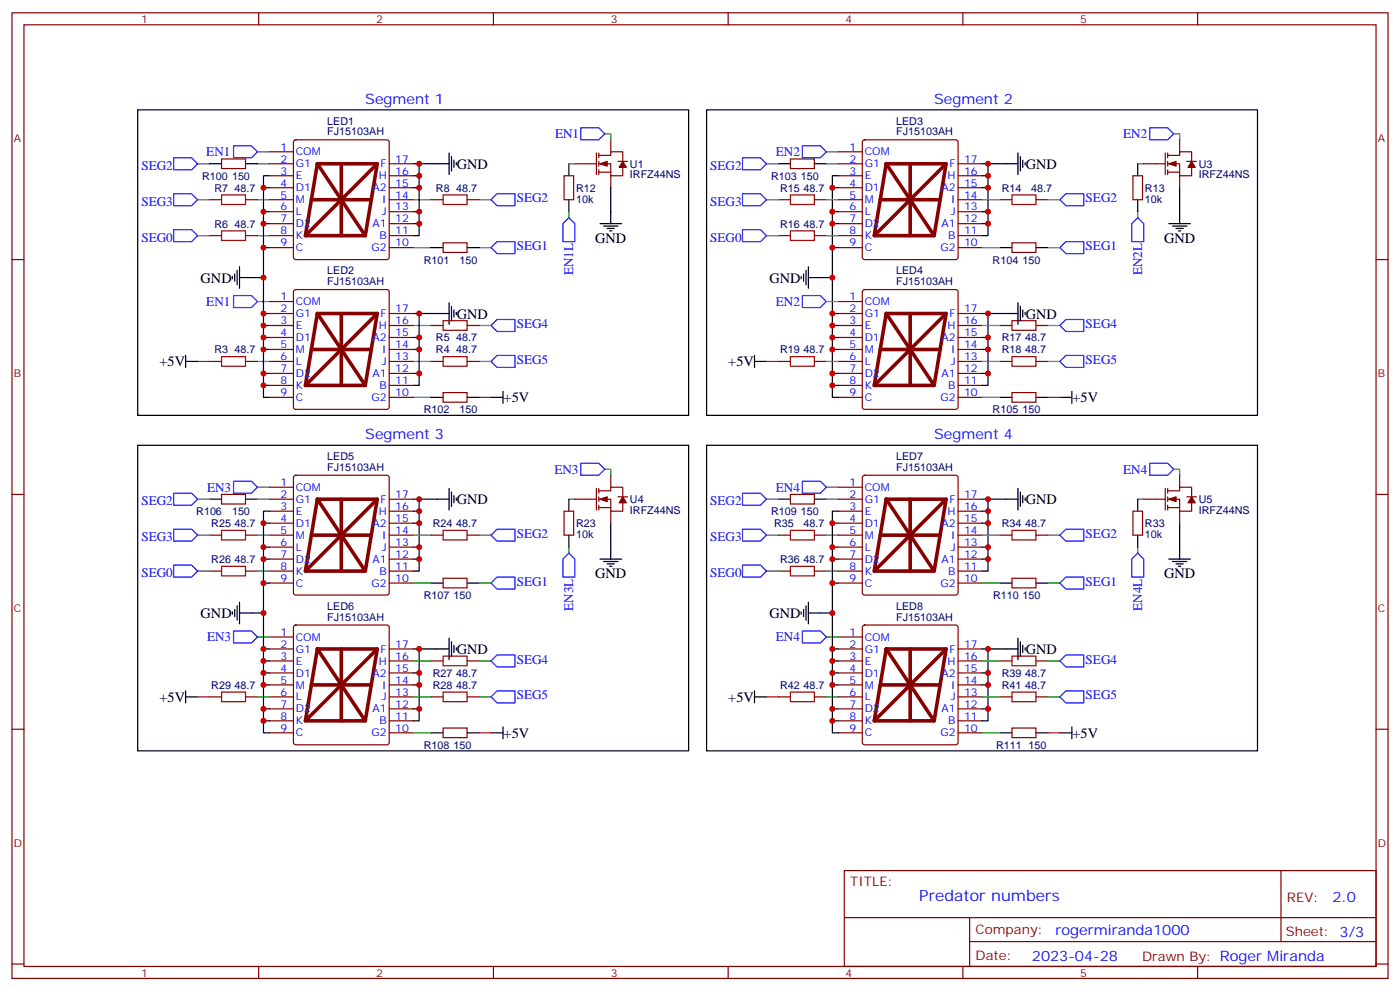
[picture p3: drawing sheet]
<svg xmlns="http://www.w3.org/2000/svg" width="412mm" height="292mm" viewBox="0 0 412 292" stroke-linecap="round" stroke-linejoin="round" font-family="sans-serif">
<g fill="none" stroke="#870000" stroke-width=".35">
<path d="M3.5 3.8h405.4v284.3h-405.4zM7.1 7.3h398.2v277.3h-398.2zM76.2 3.8v3.5M145.3 3.8v3.5M214.5 3.8v3.5M283.6 3.8v3.5M352.8 3.8v3.5M61.7 58.8h3.6M65.3 46.8h7v2.8h-7zM72.3 58.8h3.5M79.4 44.7h7M79.4 48.2h7"/>
<path d="M79.4 51.8h7M79.4 55.3h7M79.4 58.8h7M86.7 41.4l.4-.2h26.8l.5 .2 .3 .5v33.8l-.3 .5-.5 .2h-26.8l-.5-.2-.2-.5v-33.8zM114.7 48.2h7M114.7 51.8h7M114.7 55.3h7M114.7 58.8h7M127 58.8h3.5M137.6 58.8h3.5M166.2 51.8h2.8v7h-2.8zM169.3 48.2h6.4"/>
<path d="M175.7 45v6.4M176.4 48.2h3.5v3.6h3.5v-2.5M176.4 45.8h3.5v-1.1h3.5v2.8M176.4 45v1.5M176.4 47.5v1.4M176.4 50v1.4M176.4 50.7h3.5M179.9 41.2v3.5M179.9 51.8v3.5M182 47.5h2.9M229.3 58.8h3.5M232.8 46.8h7.1v2.8h-7.1z"/>
<path d="M239.9 58.8h3.5M246.9 44.7h7.1M246.9 48.2h7.1M246.9 51.8h7.1M246.9 55.3h7.1M246.9 58.8h7.1M254.2 41.4l.5-.2h26.8l.5 .2 .2 .5v33.8l-.2 .5-.5 .2h-26.8l-.5-.2-.2-.5v-33.8zM282.2 48.2h7.1M282.2 51.8h7.1M282.2 55.3h7.1M282.2 58.8h7.1M294.6 58.8h3.5"/>
<path d="M305.2 58.8h3.5M333.7 51.8h2.8v7h-2.8zM336.9 48.2h6.4M343.3 45v6.4M344 48.2h3.5v3.6h3.5v-2.5M344 45.8h3.5v-1.1h3.5v2.8M344 50.7h3.5M344 45v1.5M344 47.5v1.4M344 50v1.4M347.5 41.2v3.5M347.5 51.8v3.5"/>
<path d="M349.6 47.5h2.8M3.5 76.4h3.6M61.7 69.4h3.6M72.3 69.4h3.5M79.4 62.3h7M79.4 65.9h7M79.4 69.4h7M79.4 72.9h7M114.7 62.3h7M114.7 65.9h7M114.7 69.4h7M114.7 72.9h7"/>
<path d="M130.5 71.5h7.1v2.8h-7.1zM229.3 69.4h3.5M239.9 69.4h3.5M246.9 62.3h7.1M246.9 65.9h7.1M246.9 69.4h7.1M246.9 72.9h7.1M282.2 62.3h7.1M282.2 65.9h7.1M282.2 69.4h7.1M282.2 72.9h7.1M298.1 71.5h7.1v2.8h-7.1z"/>
<path d="M405.3 76.4h3.6M79.4 88.8h7M79.4 92.3h7M79.4 95.8h7M79.4 99.4h7M86.7 85.5l.4-.2h26.8l.5 .2 .3 .5v33.8l-.3 .5-.5 .2h-26.8l-.5-.2-.2-.5v-33.8zM114.7 92.3h7M114.7 95.8h7M114.7 99.4h7M127 95.8h3.5M137.6 95.8h3.5M246.9 88.8h7.1"/>
<path d="M246.9 92.3h7.1M246.9 95.8h7.1M246.9 99.4h7.1M254.2 85.5l.5-.2h26.8l.5 .2 .2 .5v33.8l-.2 .5-.5 .2h-26.8l-.5-.2-.2-.5v-33.8zM282.2 92.3h7.1M282.2 95.8h7.1M282.2 99.4h7.1M294.6 95.8h3.5M305.2 95.8h3.5M61.7 106.4h3.6M72.3 106.4h3.5M79.4 102.9h7"/>
<path d="M79.4 106.4h7M79.4 110h7M79.4 113.5h7M79.4 117h7M114.7 102.9h7M114.7 106.4h7M114.7 110h7M114.7 113.5h7M114.7 117h7M127 106.4h3.5M130.5 115.6h7.1v2.8h-7.1zM137.6 106.4h3.5"/>
<path d="M229.3 106.4h3.5M239.9 106.4h3.5M246.9 102.9h7.1M246.9 106.4h7.1M246.9 110h7.1M246.9 113.5h7.1M246.9 117h7.1M282.2 102.9h7.1M282.2 106.4h7.1M282.2 110h7.1M282.2 113.5h7.1M282.2 117h7.1"/>
<path d="M294.6 106.4h3.5M298.1 115.6h7.1v2.8h-7.1zM305.2 106.4h3.5M179.9 139.9v3.6M347.5 139.9v3.6M3.5 145.6h3.6M61.7 157.6h3.6M65.3 145.6h7v2.8h-7zM72.3 157.6h3.5M79.4 147h7M79.4 157.6h7M79.4 143.5h7"/>
<path d="M79.4 150.5h7M79.4 154.1h7M86.7 140.2l.4-.3h26.8l.5 .3 .3 .5v33.8l-.3 .5-.5 .2h-26.8l-.5-.2-.2-.5v-33.8zM114.7 147h7M114.7 157.6h7M114.7 150.5h7M114.7 154.1h7M127 157.6h3.5M137.6 157.6h3.5M166.2 150.5h2.8v7.1h-2.8zM169.3 147h6.4M175.7 143.8v6.4"/>
<path d="M176.4 147h3.5v3.5h3.5v-2.4M176.4 144.5h3.5v-1h3.5v2.8M176.4 143.8v1.4M176.4 146.3v1.4M176.4 148.8v1.4M176.4 149.5h3.5M179.9 150.5v3.6M182 146.3h2.9M229.3 157.6h3.5M232.8 145.6h7.1v2.8h-7.1zM239.9 157.6h3.5M246.9 147h7.1"/>
<path d="M246.9 157.6h7.1M246.9 143.5h7.1M246.9 150.5h7.1M246.9 154.1h7.1M254.2 140.2l.5-.3h26.8l.5 .3 .2 .5v33.8l-.2 .5-.5 .2h-26.8l-.5-.2-.2-.5v-33.8zM282.2 147h7.1M282.2 157.6h7.1M282.2 150.5h7.1M282.2 154.1h7.1M294.6 157.6h3.5M305.2 157.6h3.5M333.7 150.5h2.8v7.1h-2.8z"/>
<path d="M336.9 147h6.4M343.3 143.8v6.4M344 147h3.5v3.5h3.5v-2.4M344 144.5h3.5v-1h3.5v2.8M344 143.8v1.4M344 146.3v1.4M344 148.8v1.4M344 149.5h3.5M347.5 150.5v3.6M349.6 146.3h2.8M405.3 145.6h3.6M61.7 168.2h3.6"/>
<path d="M72.3 168.2h3.5M79.4 168.2h7M79.4 161.1h7M79.4 164.6h7M79.4 171.7h7M114.7 168.2h7M114.7 161.1h7M114.7 164.6h7M114.7 171.7h7M130.5 170.3h7.1v2.8h-7.1zM229.3 168.2h3.5M239.9 168.2h3.5"/>
<path d="M246.9 168.2h7.1M246.9 161.1h7.1M246.9 164.6h7.1M246.9 171.7h7.1M282.2 168.2h7.1M282.2 161.1h7.1M282.2 164.6h7.1M282.2 171.7h7.1M298.1 170.3h7.1v2.8h-7.1zM79.4 194.6h7M79.4 187.6h7M79.4 191.1h7"/>
<path d="M79.4 198.2h7M86.7 184.3l.4-.3h26.8l.5 .3 .3 .4v33.9l-.3 .5-.5 .2h-26.8l-.5-.2-.2-.5v-33.9zM114.7 194.6h7M114.7 191.1h7M114.7 198.2h7M127 194.6h3.5M137.6 194.6h3.5M246.9 194.6h7.1M246.9 187.6h7.1M246.9 191.1h7.1M246.9 198.2h7.1M254.2 184.3l.5-.3h26.8l.5 .3 .2 .4v33.9l-.2 .5-.5 .2h-26.8l-.5-.2-.2-.5v-33.9z"/>
<path d="M282.2 194.6h7.1M282.2 191.1h7.1M282.2 198.2h7.1M294.6 194.6h3.5M305.2 194.6h3.5M3.5 214.7h3.6M61.7 205.2h3.6M72.3 205.2h3.5M79.4 205.2h7M79.4 201.7h7M79.4 208.7h7M79.4 212.3h7"/>
<path d="M79.4 215.8h7M114.7 205.2h7M114.7 201.7h7M114.7 208.7h7M114.7 212.3h7M114.7 215.8h7M127 205.2h3.5M130.5 214.4h7.1v2.8h-7.1zM137.6 205.2h3.5M229.3 205.2h3.5M239.9 205.2h3.5M246.9 205.2h7.1"/>
<path d="M246.9 201.7h7.1M246.9 208.7h7.1M246.9 212.3h7.1M246.9 215.8h7.1M282.2 205.2h7.1M282.2 201.7h7.1M282.2 208.7h7.1M282.2 212.3h7.1M282.2 215.8h7.1M294.6 205.2h3.5M298.1 214.4h7.1v2.8h-7.1zM305.2 205.2h3.5"/>
<path d="M405.3 214.7h3.6M248.7 256.4h156.6v28.2h-156.6zM377.3 256.4v20.9M248.7 270.2h156.5M285.6 277.3h119.6M285.6 270.2v14.1M3.5 283.9h3.6M76.2 284.6v3.5M145.3 284.6v3.5M214.5 284.6v3.5M283.6 284.6v3.5M352.8 284.6v3.5"/>
<path d="M405.3 283.9h3.6"/>
</g>
<g fill="none" stroke="#008700" stroke-width=".35">
<path d="M178.2 39.4h1.7v1.8M345.7 39.4h1.8v1.8M58.2 58.8h3.5M58.2 48.2h3.5M75.8 44.7h3.6M75.8 58.8h3.6M75.8 48.2h3.6M121.7 58.8h5.3M141.1 58.8h3.5M167.6 48.2h1.7M225.8 58.8h3.5M225.8 48.2h3.5"/>
<path d="M243.4 44.7h3.5M243.4 58.8h3.5M243.4 48.2h3.5M289.3 58.8h5.3M308.7 58.8h3.5M335.1 48.2h1.8M58.2 69.4h3.5M75.8 69.4h3.6M121.7 72.9h5.3M141.1 72.9h3.5M167.6 62.3v1.8M225.8 69.4h3.5"/>
<path d="M243.4 69.4h3.5M289.3 72.9h5.3M308.7 72.9h3.5M335.1 62.3v1.8M75.8 88.8h3.6M121.7 95.8h5.3M141.1 95.8h3.5M243.4 88.8h3.5M289.3 95.8h5.3M308.7 95.8h3.5M75.8 106.4h3.6M121.7 106.4h5.3"/>
<path d="M121.7 117h5.3M141.1 106.4h3.5M243.4 106.4h3.5M289.3 106.4h5.3M289.3 117h5.3M308.7 106.4h3.5M178.2 138.2h1.7v1.7M345.7 138.2h1.8v1.7M58.2 147h3.5M58.2 157.6h3.5M75.8 147h3.6M75.8 157.6h3.6"/>
<path d="M75.8 143.5h3.6M121.7 157.6h5.3M141.1 157.6h3.5M167.6 147h1.7M225.8 147h3.5M225.8 157.6h3.5M243.4 147h3.5M243.4 157.6h3.5M243.4 143.5h3.5M289.3 157.6h5.3M308.7 157.6h3.5M335.1 147h1.8"/>
<path d="M58.2 168.2h3.5M75.8 168.2h3.6M121.7 171.7h5.3M141.1 171.7h3.5M167.6 161.1v1.8M225.8 168.2h3.5M243.4 168.2h3.5M289.3 171.7h5.3M308.7 171.7h3.5M335.1 161.1v1.8M75.8 187.6h3.6M121.7 194.6h5.3"/>
<path d="M141.1 194.6h3.5M243.4 187.6h3.5M289.3 194.6h5.3M308.7 194.6h3.5M75.8 205.2h3.6M121.7 205.2h5.3M121.7 215.8h5.3M141.1 205.2h3.5M243.4 205.2h3.5M289.3 205.2h5.3M289.3 215.8h5.3M308.7 205.2h3.5"/>
</g>
<g fill="none" stroke="#00f" stroke-width=".35">
<path d="M171.1 37.6h5.3l1.8 1.8-1.8 1.8h-5.3zM338.7 37.6h5.3l1.7 1.8-1.7 1.8h-5.3zM51.2 57h5.2l1.8 1.8-1.8 1.8h-5.2zM51.2 46.5h5.2l1.8 1.7-1.8 1.8h-5.2zM68.8 42.9h5.3l1.7 1.8-1.7 1.8h-5.3zM144.6 58.8l1.8-1.8h5.3v3.6h-5.3zM218.7 46.5h5.3l1.8 1.7-1.8 1.8h-5.3zM218.7 57h5.3l1.8 1.8-1.8 1.8h-5.3zM236.4 42.9h5.3l1.7 1.8-1.7 1.8h-5.3zM314 57h5.3v3.6h-5.3l-1.8-1.8zM51.2 67.6h5.2l1.8 1.8-1.8 1.8h-5.2zM144.6 72.9l1.8-1.7h5.3v3.5h-5.3z"/>
<path d="M167.6 64.1l1.7 1.8v5.3h-3.5v-5.3zM218.7 67.6h5.3l1.8 1.8-1.8 1.8h-5.3zM314 71.2h5.3v3.5h-5.3l-1.8-1.8zM333.4 65.9l1.7-1.8 1.8 1.8v5.3h-3.5zM68.8 87h5.3l1.7 1.8-1.7 1.8h-5.3zM144.6 95.8l1.8-1.7h5.3v3.5h-5.3zM236.4 87h5.3l1.7 1.8-1.7 1.8h-5.3zM314 94.1h5.3v3.5h-5.3l-1.8-1.8zM144.6 106.4l1.8-1.7h5.3v3.5h-5.3zM314 104.7h5.3v3.5h-5.3l-1.8-1.8zM171.1 136.4h5.3l1.8 1.8-1.8 1.7h-5.3zM338.7 136.4h5.3l1.7 1.8-1.7 1.7h-5.3z"/>
<path d="M51.2 145.2h5.2l1.8 1.8-1.8 1.8h-5.2zM51.2 155.8h5.2l1.8 1.8-1.8 1.7h-5.2zM68.8 141.7h5.3l1.7 1.8-1.7 1.7h-5.3zM144.6 157.6l1.8-1.8h5.3v3.5h-5.3zM218.7 145.2h5.3l1.8 1.8-1.8 1.8h-5.3zM218.7 155.8h5.3l1.8 1.8-1.8 1.7h-5.3zM236.4 141.7h5.3l1.7 1.8-1.7 1.7h-5.3zM312.2 157.6l1.8-1.8h5.3v3.5h-5.3zM51.2 166.4h5.2l1.8 1.8-1.8 1.7h-5.2zM144.6 171.7l1.8-1.8h5.3v3.6h-5.3zM167.6 162.9l1.7 1.7v5.3h-3.5v-5.3zM218.7 166.4h5.3l1.8 1.8-1.8 1.7h-5.3z"/>
<path d="M312.2 171.7l1.8-1.8h5.3v3.6h-5.3zM335.1 162.9l1.8 1.7v5.3h-3.5v-5.3zM68.8 185.8h5.3l1.7 1.8-1.7 1.7h-5.3zM144.6 194.6l1.8-1.7h5.3v3.5h-5.3zM236.4 185.8h5.3l1.7 1.8-1.7 1.7h-5.3zM312.2 194.6l1.8-1.7h5.3v3.5h-5.3zM144.6 205.2l1.8-1.8h5.3v3.6h-5.3zM312.2 205.2l1.8-1.8h5.3v3.6h-5.3z"/>
</g>
<g fill="none" stroke="#000" stroke-width=".35">
<path d="M40.6 32.3h162.2v90h-162.2zM208.1 32.3h162.3v90h-162.3zM61.7 48.2h3.6M72.3 48.2h3.5M77.6 55.3v17.6h1.8M79.4 51.8h-1.8v3.5h1.8M121.7 51.8h1.8M121.7 48.2h10.6M123.5 55.3v10.6h-1.8M123.5 48.2v7.1h-1.8M132.3 45v6.4M133 46.1v4.2"/>
<path d="M133.7 47.2v2.1M134.4 47.9v.7M167.6 48.2v3.6M167.6 58.8v3.5M179.9 55.3v10.6M229.3 48.2h3.5M239.9 48.2h3.5M245.2 55.3v17.6h1.7M246.9 51.8h-1.7v3.5h1.7M289.3 51.8h1.7M289.3 48.2h10.6M291 48.2v7.1h-1.7"/>
<path d="M291 55.3v10.6h-1.7M299.9 45v6.4M300.6 46.1v4.2M301.3 47.2v2.1M302 47.9v.7M335.1 48.2v3.6M335.1 58.8v3.5M347.5 55.3v10.6M69.8 79.6v4.3M70.6 78.6v6.3M77.6 72.9v8.8M77.6 65.9h1.8"/>
<path d="M77.6 62.3h1.8M121.7 62.3h1.8M123.5 65.9v3.5h-1.8M127 72.9h3.5M137.6 72.9h3.5M176.7 65.9h6.4M177.8 66.6h4.2M178.9 67.3h2.1M179.6 68h.7M237.4 79.6v4.3M238.1 78.6v6.3M245.2 65.9h1.7"/>
<path d="M245.2 62.3h1.7M245.2 72.9v8.8M289.3 62.3h1.7M291 65.9v3.5h-1.7M294.6 72.9h3.5M305.2 72.9h3.5M344.3 65.9h6.4M345.4 66.6h4.2M346.4 67.3h2.1M347.1 68h.7M68.4 81.4v.7M69.1 80.7v2.1"/>
<path d="M70.6 81.7h7v14.1h1.8M77.6 99.4v17.6h1.8M77.6 95.8v3.6h1.8M77.6 92.3h1.8M121.7 92.3h10.6M123.5 99.4v10.6h-1.8M123.5 92.3v7.1h-1.8M132.3 89.1v6.4M133 90.2v4.2M133.7 91.3v2.1M134.4 92v.7M236 81.4v.7"/>
<path d="M236.7 80.7v2.1M238.1 81.7h7.1v14.1h1.7M245.2 95.8v3.6h1.7M245.2 99.4v17.6h1.7M245.2 92.3h1.7M289.3 92.3h10.6M291 92.3v7.1h-1.7M291 99.4v10.6h-1.7M299.9 89.1v6.4M300.6 90.2v4.2M301.3 91.3v2.1M302 92v.7"/>
<path d="M54.7 106.4h3.5M54.7 104.7v3.5M77.6 110h1.8M77.6 102.9h1.8M77.6 113.5h1.8M121.7 102.9h1.8M123.5 110v3.5h-1.8M127 117h3.5M137.6 117h3.5M144.6 117h3.6M148.2 115.3v3.5M222.2 106.4h3.6"/>
<path d="M222.2 104.7v3.5M245.2 110h1.7M245.2 102.9h1.7M245.2 113.5h1.7M289.3 102.9h1.7M291 110v3.5h-1.7M294.6 117h3.5M305.2 117h3.5M312.2 117h3.5M315.7 115.3v3.5M40.6 131.1h162.2v90h-162.2zM208.1 131.1h162.3v90h-162.3z"/>
<path d="M61.7 147h3.6M72.3 147h3.5M77.6 154.1v17.6h1.8M79.4 150.5h-1.8v3.6h1.8M121.7 147h10.6M121.7 150.5h1.8M123.5 147v7.1h-1.8M123.5 154.1v10.5h-1.8M132.3 143.8v6.4M133 144.9v4.2M133.7 145.9v2.2M134.4 146.6v.8"/>
<path d="M167.6 147v3.5M167.6 157.6v3.5M179.9 154.1v10.5M229.3 147h3.5M239.9 147h3.5M245.2 154.1v17.6h1.7M246.9 150.5h-1.7v3.6h1.7M289.3 147h10.6M289.3 150.5h1.7M291 147v7.1h-1.7M291 154.1v10.5h-1.7M299.9 143.8v6.4"/>
<path d="M300.6 144.9v4.2M301.3 145.9v2.2M302 146.6v.8M335.1 147v3.5M335.1 157.6v3.5M347.5 154.1v10.5M69.1 179.5v2.1M69.8 178.4v4.2M70.6 177.3v6.4M77.6 171.7v8.8M77.6 164.6h1.8M77.6 161.1h1.8"/>
<path d="M121.7 161.1h1.8M123.5 164.6v3.6h-1.8M127 171.7h3.5M137.6 171.7h3.5M176.7 164.6h6.4M177.8 165.3h4.2M178.9 166.1h2.1M179.6 166.8h.7M236.7 179.5v2.1M237.4 178.4v4.2M238.1 177.3v6.4M245.2 171.7v8.8"/>
<path d="M245.2 164.6h1.7M245.2 161.1h1.7M289.3 161.1h1.7M291 164.6v3.6h-1.7M294.6 171.7h3.5M305.2 171.7h3.5M344.3 164.6h6.4M345.4 165.3h4.2M346.4 166.1h2.1M347.1 166.8h.7M68.4 180.2v.7M70.6 180.5h7v14.1h1.8"/>
<path d="M77.6 194.6v3.6h1.8M77.6 198.2v17.6h1.8M77.6 191.1h1.8M121.7 191.1h10.6M123.5 191.1v7.1h-1.8M123.5 198.2v10.5h-1.8M132.3 187.9v6.4M133 189v4.2M133.7 190v2.2M134.4 190.7v.8M236 180.2v.7M238.1 180.5h7.1v14.1h1.7"/>
<path d="M245.2 194.6v3.6h1.7M245.2 198.2v17.6h1.7M245.2 191.1h1.7M289.3 191.1h10.6M291 191.1v7.1h-1.7M291 198.2v10.5h-1.7M299.9 187.9v6.4M300.6 189v4.2M301.3 190v2.2M302 190.7v.8M54.7 203.4v3.6M54.7 205.2h3.5"/>
<path d="M77.6 201.7h1.8M77.6 212.3h1.8M77.6 208.7h1.8M121.7 201.7h1.8M123.5 208.7v3.6h-1.8M127 215.8h3.5M137.6 215.8h3.5M144.6 215.8h3.6M148.2 214v3.6M222.2 203.4v3.6M222.2 205.2h3.6M245.2 201.7h1.7"/>
<path d="M245.2 212.3h1.7M245.2 208.7h1.7M289.3 201.7h1.7M291 208.7v3.6h-1.7M294.6 215.8h3.5M305.2 215.8h3.5M312.2 215.8h3.5M315.7 214v3.6"/>
</g>
<path d="M58.2 106.4h3.5M141.1 117h3.5M225.8 106.4h3.5M308.7 117h3.5M58.2 205.2h3.5M141.1 215.8h3.5M225.8 205.2h3.5M308.7 215.8h3.5" fill="none" stroke="#f00" stroke-width=".35"/>
<g fill="none" stroke="#870000" stroke-width="1.1">
<path d="M91.7 58.8h17.7M93.5 48.2h17.6l-3.5 21.2h-17.6zM93.5 48.2l14.1 21.2M100.5 48.2v21.2M111.1 48.2l-21.1 21.2M259.3 58.8h17.6M261.1 48.2h17.6l-3.5 21.2h-17.7zM261.1 48.2l14.1 21.2M268.1 48.2v21.2M278.7 48.2l-21.2 21.2M93.5 92.3h17.6l-3.5 21.2h-17.6zM93.5 92.3l14.1 21.2"/>
<path d="M100.5 92.3v21.2M111.1 92.3l-21.1 21.2M261.1 92.3h17.6l-3.5 21.2h-17.7zM261.1 92.3l14.1 21.2M268.1 92.3v21.2M278.7 92.3l-21.2 21.2M91.7 102.9h17.7M259.3 102.9h17.6M91.7 157.6h17.7M93.5 147h17.6l-3.5 21.2h-17.6zM93.5 147l14.1 21.2M100.5 147v21.2"/>
<path d="M111.1 147l-21.1 21.2M259.3 157.6h17.6M261.1 147h17.6l-3.5 21.2h-17.7zM261.1 147l14.1 21.2M268.1 147v21.2M278.7 147l-21.2 21.2M93.5 191.1h17.6l-3.5 21.2h-17.6zM93.5 191.1l14.1 21.2M100.5 191.1v21.2M111.1 191.1l-21.1 21.2M261.1 191.1h17.6l-3.5 21.2h-17.7zM261.1 191.1l14.1 21.2"/>
<path d="M268.1 191.1v21.2M278.7 191.1l-21.2 21.2M91.7 201.7h17.7M259.3 201.7h17.6"/>
</g>
<g fill="none" stroke="#a10000" stroke-width=".35">
<path d="M65.3 57.4h7v2.8h-7zM130.5 57.4h7.1v2.8h-7.1zM232.8 57.4h7.1v2.8h-7.1zM298.1 57.4h7.1v2.8h-7.1zM65.3 68h7v2.8h-7zM232.8 68h7.1v2.8h-7.1zM130.5 94.4h7.1v2.9h-7.1zM298.1 94.4h7.1v2.9h-7.1zM65.3 105h7v2.8h-7zM130.5 105h7.1v2.8h-7.1zM232.8 105h7.1v2.8h-7.1zM298.1 105h7.1v2.8h-7.1z"/>
<path d="M65.3 156.2h7v2.8h-7zM130.5 156.2h7.1v2.8h-7.1zM232.8 156.2h7.1v2.8h-7.1zM298.1 156.2h7.1v2.8h-7.1zM65.3 166.8h7v2.8h-7zM232.8 166.8h7.1v2.8h-7.1zM130.5 193.2h7.1v2.8h-7.1zM298.1 193.2h7.1v2.8h-7.1zM65.3 203.8h7v2.8h-7zM130.5 203.8h7.1v2.8h-7.1zM232.8 203.8h7.1v2.8h-7.1zM298.1 203.8h7.1v2.8h-7.1z"/>
</g>
<g fill="#870000" stroke="#870000" stroke-width=".35">
<path d="M183.4 47.5l1.1 1.8h-2.1z"/>
<path d="M176.7 48.2l2.2-.7v1.4z"/>
<path d="M351 47.5l1.1 1.8h-2.1z"/>
<path d="M344.3 48.2l2.1-.7v1.4z"/>
<path d="M183.4 146.3l1.1 1.8h-2.1z"/>
<path d="M176.7 147l2.2-.7v1.4z"/>
<path d="M351 146.3l1.1 1.8h-2.1z"/>
<path d="M344.3 147l2.1-.7v1.4z"/>
</g>
<g fill="#c00">
<circle cx="77.6" cy="81.7" r=".88"/>
<circle cx="77.6" cy="72.9" r=".88"/>
<circle cx="77.6" cy="110" r=".88"/>
<circle cx="77.6" cy="65.9" r=".88"/>
<circle cx="77.6" cy="102.9" r=".88"/>
<circle cx="77.6" cy="113.5" r=".88"/>
<circle cx="123.5" cy="102.9" r=".88"/>
<circle cx="77.6" cy="92.3" r=".88"/>
<circle cx="77.6" cy="62.3" r=".88"/>
<circle cx="123.5" cy="51.8" r=".88"/>
<circle cx="123.5" cy="62.3" r=".88"/>
<circle cx="123.5" cy="110" r=".88"/>
<circle cx="123.5" cy="99.4" r=".88"/>
<circle cx="123.5" cy="92.3" r=".88"/>
<circle cx="77.6" cy="99.4" r=".88"/>
<circle cx="77.6" cy="95.8" r=".88"/>
<circle cx="77.6" cy="55.3" r=".88"/>
<circle cx="123.5" cy="65.9" r=".88"/>
<circle cx="123.5" cy="55.3" r=".88"/>
<circle cx="123.5" cy="48.2" r=".88"/>
<circle cx="291" cy="48.2" r=".88"/>
<circle cx="291" cy="55.3" r=".88"/>
<circle cx="291" cy="65.9" r=".88"/>
<circle cx="245.2" cy="55.3" r=".88"/>
<circle cx="245.2" cy="95.8" r=".88"/>
<circle cx="245.2" cy="99.4" r=".88"/>
<circle cx="291" cy="92.3" r=".88"/>
<circle cx="291" cy="99.4" r=".88"/>
<circle cx="291" cy="110" r=".88"/>
<circle cx="291" cy="62.3" r=".88"/>
<circle cx="291" cy="51.8" r=".88"/>
<circle cx="245.2" cy="62.3" r=".88"/>
<circle cx="245.2" cy="92.3" r=".88"/>
<circle cx="291" cy="102.9" r=".88"/>
<circle cx="245.2" cy="113.5" r=".88"/>
<circle cx="245.2" cy="102.9" r=".88"/>
<circle cx="245.2" cy="65.9" r=".88"/>
<circle cx="245.2" cy="110" r=".88"/>
<circle cx="245.2" cy="72.9" r=".88"/>
<circle cx="245.2" cy="81.7" r=".88"/>
<circle cx="123.5" cy="147" r=".88"/>
<circle cx="123.5" cy="154.1" r=".88"/>
<circle cx="123.5" cy="164.6" r=".88"/>
<circle cx="77.6" cy="154.1" r=".88"/>
<circle cx="77.6" cy="194.6" r=".88"/>
<circle cx="77.6" cy="198.2" r=".88"/>
<circle cx="123.5" cy="191.1" r=".88"/>
<circle cx="123.5" cy="198.2" r=".88"/>
<circle cx="123.5" cy="208.7" r=".88"/>
<circle cx="123.5" cy="161.1" r=".88"/>
<circle cx="123.5" cy="150.5" r=".88"/>
<circle cx="77.6" cy="161.1" r=".88"/>
<circle cx="77.6" cy="191.1" r=".88"/>
<circle cx="123.5" cy="201.7" r=".88"/>
<circle cx="77.6" cy="212.3" r=".88"/>
<circle cx="77.6" cy="201.7" r=".88"/>
<circle cx="77.6" cy="164.6" r=".88"/>
<circle cx="77.6" cy="208.7" r=".88"/>
<circle cx="77.6" cy="171.7" r=".88"/>
<circle cx="77.6" cy="180.5" r=".88"/>
<circle cx="291" cy="147" r=".88"/>
<circle cx="291" cy="154.1" r=".88"/>
<circle cx="291" cy="164.6" r=".88"/>
<circle cx="245.2" cy="154.1" r=".88"/>
<circle cx="245.2" cy="194.6" r=".88"/>
<circle cx="245.2" cy="198.2" r=".88"/>
<circle cx="291" cy="191.1" r=".88"/>
<circle cx="291" cy="198.2" r=".88"/>
<circle cx="291" cy="208.7" r=".88"/>
<circle cx="291" cy="161.1" r=".88"/>
<circle cx="291" cy="150.5" r=".88"/>
<circle cx="245.2" cy="161.1" r=".88"/>
<circle cx="245.2" cy="191.1" r=".88"/>
<circle cx="291" cy="201.7" r=".88"/>
<circle cx="245.2" cy="212.3" r=".88"/>
<circle cx="245.2" cy="201.7" r=".88"/>
<circle cx="245.2" cy="164.6" r=".88"/>
<circle cx="245.2" cy="208.7" r=".88"/>
<circle cx="245.2" cy="171.7" r=".88"/>
<circle cx="245.2" cy="180.5" r=".88"/>
</g>
<text font-size="4.6" fill="#00f" x="270.8" y="265.4">Predator numbers</text>
<g font-size="4.2" fill="#00f">
<text x="107.6" y="30.6">Segment 1</text>
<text x="275.2" y="30.6">Segment 2</text>
<text x="107.6" y="129.4">Segment 3</text>
<text x="275.2" y="129.4">Segment 4</text>
<text x="392.5" y="265.6">2.0</text>
<text x="310.9" y="275.2">rogermiranda1000</text>
<text x="304" y="283">2023-04-28</text>
</g>
<g font-size="4.2">
<text x="134.6" y="49.7">GND</text>
<text x="302.2" y="49.7">GND</text>
<text x="175.3" y="71.5">GND</text>
<text x="342.9" y="71.5">GND</text>
<text x="59.1" y="83.2">GND</text>
<text x="226.7" y="83.2">GND</text>
<text x="134.6" y="93.8">GND</text>
<text x="302.2" y="93.8">GND</text>
<text x="46.9" y="107.9">+5V</text>
<text x="214.5" y="107.9">+5V</text>
<text x="148.3" y="118.5">+5V</text>
<text x="315.9" y="118.5">+5V</text>
<text x="134.6" y="148.5">GND</text>
<text x="302.2" y="148.5">GND</text>
<text x="175.3" y="170.3">GND</text>
<text x="342.9" y="170.3">GND</text>
<text x="59.1" y="182">GND</text>
<text x="226.7" y="182">GND</text>
<text x="134.6" y="192.6">GND</text>
<text x="302.2" y="192.6">GND</text>
<text x="46.9" y="206.7">+5V</text>
<text x="214.5" y="206.7">+5V</text>
<text x="148.3" y="217.2">+5V</text>
<text x="315.9" y="217.2">+5V</text>
</g>
<g font-size="3.9" fill="#00f">
<text x="163.5" y="40.7">EN1</text>
<text x="330.9" y="40.7">EN2</text>
<text x="60.8" y="46">EN1</text>
<text x="228.6" y="46">EN2</text>
<text x="41.6" y="50">SEG2</text>
<text x="209.2" y="50">SEG2</text>
<text x="152.2" y="59.6">SEG2</text>
<text x="319.8" y="59.6">SEG2</text>
<text x="41.6" y="60.6">SEG3</text>
<text x="209.2" y="60.6">SEG3</text>
<text x="41.6" y="71.1">SEG0</text>
<text x="209.2" y="71.1">SEG0</text>
<text x="152.2" y="73.7">SEG1</text>
<text x="319.8" y="73.7">SEG1</text>
<text x="168.8" y="81.1" transform="rotate(-90 168.8 81.1)">EN1L</text>
<text x="336.4" y="81.1" transform="rotate(-90 336.4 81.1)">EN2L</text>
<text x="60.8" y="90.1">EN1</text>
<text x="228.6" y="90.1">EN2</text>
<text x="152.2" y="96.6">SEG4</text>
<text x="319.8" y="96.6">SEG4</text>
<text x="152.2" y="107.2">SEG5</text>
<text x="319.8" y="107.2">SEG5</text>
<text x="163.3" y="139.5">EN3</text>
<text x="330.9" y="139.5">EN4</text>
<text x="41.6" y="148.8">SEG2</text>
<text x="61" y="144.7">EN3</text>
<text x="209.2" y="148.8">SEG2</text>
<text x="228.6" y="144.7">EN4</text>
<text x="41.6" y="159.3">SEG3</text>
<text x="152.2" y="158.3">SEG2</text>
<text x="209.2" y="159.3">SEG3</text>
<text x="319.8" y="158.3">SEG2</text>
<text x="41.6" y="169.9">SEG0</text>
<text x="152.2" y="172.5">SEG1</text>
<text x="209.2" y="169.9">SEG0</text>
<text x="319.8" y="172.5">SEG1</text>
<text x="168.8" y="179.8" transform="rotate(-90 168.8 179.8)">EN3L</text>
<text x="336.4" y="179.8" transform="rotate(-90 336.4 179.8)">EN4L</text>
<text x="61" y="188.8">EN3</text>
<text x="228.6" y="188.8">EN4</text>
<text x="152.2" y="195.4">SEG4</text>
<text x="319.8" y="195.4">SEG4</text>
<text x="152.2" y="206">SEG5</text>
<text x="319.8" y="206">SEG5</text>
</g>
<g font-size="3.9" fill="#800">
<text x="250.5" y="260.9">TITLE:</text>
<text x="379.1" y="265.6">REV:</text>
<text x="287.4" y="275.1">Company:</text>
<text x="378.7" y="275.8">Sheet: 3/3</text>
<text x="287.4" y="282.8">Date:</text>
<text x="336.4" y="282.9">Drawn By: Roger Miranda</text>
</g>
<g font-size="3.2" fill="#800">
<text x="41.6" y="6.8">1</text>
<text x="110.8" y="6.8">2</text>
<text x="179.9" y="6.8">3</text>
<text x="249.1" y="6.8">4</text>
<text x="318.2" y="6.8">5</text>
<text x="4.1" y="41.9">A</text>
<text x="405.9" y="41.9">A</text>
<text x="4.1" y="111">B</text>
<text x="405.9" y="111">B</text>
<text x="4.1" y="180.2">C</text>
<text x="405.9" y="180.2">C</text>
<text x="4.1" y="249.3">D</text>
<text x="405.9" y="249.3">D</text>
<text x="41.6" y="287.6">1</text>
<text x="110.8" y="287.6">2</text>
<text x="179.9" y="287.6">3</text>
<text x="249.1" y="287.6">4</text>
<text x="318.2" y="287.6">5</text>
</g>
<g font-size="3.2" fill="#000080">
<text x="96.4" y="39.9">FJ15103AH</text>
<text x="96.4" y="36.7">LED1</text>
<text x="264" y="39.9">FJ15103AH</text>
<text x="264" y="36.7">LED3</text>
<text x="59.6" y="52.9">R100</text>
<text x="68.3" y="52.9">150</text>
<text x="185.6" y="52.5">IRFZ44NS</text>
<text x="185.6" y="49.4">U1</text>
<text x="227.1" y="52.9">R103</text>
<text x="235.9" y="52.9">150</text>
<text x="353.1" y="52.5">IRFZ44NS</text>
<text x="353.1" y="49.4">U3</text>
<text x="63.2" y="56.4">R7</text>
<text x="69.1" y="56.4">48.7</text>
<text x="128.4" y="56.4">R8</text>
<text x="134.4" y="56.4">48.7</text>
<text x="169.7" y="59.6">10k</text>
<text x="169.7" y="56.4">R12</text>
<text x="229.8" y="56.4">R15</text>
<text x="236.7" y="56.4">48.7</text>
<text x="295.1" y="56.4">R14</text>
<text x="303.7" y="56.4">48.7</text>
<text x="337.3" y="59.6">10k</text>
<text x="337.3" y="56.4">R13</text>
<text x="63.2" y="67">R6</text>
<text x="69.1" y="67">48.7</text>
<text x="229.8" y="67">R16</text>
<text x="236.7" y="67">48.7</text>
<text x="124.8" y="77.6">R101</text>
<text x="135.4" y="77.6">150</text>
<text x="292.4" y="77.6">R104</text>
<text x="301.2" y="77.6">150</text>
<text x="96.4" y="84">FJ15103AH</text>
<text x="96.4" y="80.8">LED2</text>
<text x="264" y="84">FJ15103AH</text>
<text x="264" y="80.8">LED4</text>
<text x="128.4" y="100.5">R5</text>
<text x="134.4" y="100.5">48.7</text>
<text x="295.1" y="100.5">R17</text>
<text x="301.9" y="100.5">48.7</text>
<text x="63.2" y="104.1">R3</text>
<text x="69.1" y="104.1">48.7</text>
<text x="128.4" y="104.1">R4</text>
<text x="134.4" y="104.1">48.7</text>
<text x="229.8" y="104.1">R19</text>
<text x="236.7" y="104.1">48.7</text>
<text x="295.1" y="104.1">R18</text>
<text x="301.9" y="104.1">48.7</text>
<text x="124.8" y="121.7">R102</text>
<text x="135.4" y="121.7">150</text>
<text x="292.4" y="121.7">R105</text>
<text x="301.2" y="121.7">150</text>
<text x="96.4" y="135.5">LED5</text>
<text x="264" y="135.5">LED7</text>
<text x="96.4" y="138.7">FJ15103AH</text>
<text x="264" y="138.7">FJ15103AH</text>
<text x="185.6" y="148.2">U4</text>
<text x="353.1" y="148.2">U5</text>
<text x="57.8" y="151.7">R106</text>
<text x="62.2" y="155.2">R25</text>
<text x="68.3" y="151.7">150</text>
<text x="69.1" y="155.2">48.7</text>
<text x="127.5" y="155.2">R24</text>
<text x="134.4" y="155.2">48.7</text>
<text x="169.7" y="155.2">R23</text>
<text x="185.6" y="151.3">IRFZ44NS</text>
<text x="227.1" y="151.7">R109</text>
<text x="228.1" y="155.2">R35</text>
<text x="235.9" y="151.7">150</text>
<text x="236.7" y="155.2">48.7</text>
<text x="295.1" y="155.2">R34</text>
<text x="301.9" y="155.2">48.7</text>
<text x="337.3" y="155.2">R33</text>
<text x="353.1" y="151.3">IRFZ44NS</text>
<text x="169.7" y="158.4">10k</text>
<text x="337.3" y="158.4">10k</text>
<text x="62.2" y="165.8">R26</text>
<text x="69.1" y="165.8">48.7</text>
<text x="229.8" y="165.8">R36</text>
<text x="236.7" y="165.8">48.7</text>
<text x="96.4" y="179.6">LED6</text>
<text x="124.8" y="176.4">R107</text>
<text x="133.6" y="176.4">150</text>
<text x="264" y="179.6">LED8</text>
<text x="292.5" y="176.4">R110</text>
<text x="301.2" y="176.4">150</text>
<text x="96.4" y="182.8">FJ15103AH</text>
<text x="264" y="182.8">FJ15103AH</text>
<text x="62.2" y="202.8">R29</text>
<text x="69.1" y="202.8">48.7</text>
<text x="127.5" y="199.3">R27</text>
<text x="127.5" y="202.8">R28</text>
<text x="134.4" y="199.3">48.7</text>
<text x="134.4" y="202.8">48.7</text>
<text x="229.8" y="202.8">R42</text>
<text x="236.7" y="202.8">48.7</text>
<text x="295.1" y="199.3">R39</text>
<text x="295.1" y="202.8">R41</text>
<text x="301.9" y="199.3">48.7</text>
<text x="301.9" y="202.8">48.7</text>
<text x="124.8" y="220.5">R108</text>
<text x="133.6" y="220.5">150</text>
<text x="293.4" y="220.5">R111</text>
<text x="302.9" y="220.5">150</text>
</g>
<g font-size="3.2" fill="#00f">
<text x="82.6" y="44.3">1</text>
<text x="82.6" y="47.9">2</text>
<text x="87.1" y="45.8">COM</text>
<text x="116.4" y="47.9">17</text>
<text x="250.2" y="44.3">1</text>
<text x="250.2" y="47.9">2</text>
<text x="254.7" y="45.8">COM</text>
<text x="284" y="47.9">17</text>
<text x="82.6" y="51.4">3</text>
<text x="87.1" y="49.3">G1</text>
<text x="87.1" y="52.8">E</text>
<text x="111.6" y="52.8">H</text>
<text x="112.1" y="49.3">F</text>
<text x="116.4" y="51.4">16</text>
<text x="250.2" y="51.4">3</text>
<text x="254.7" y="49.3">G1</text>
<text x="254.7" y="52.8">E</text>
<text x="279.1" y="52.8">H</text>
<text x="279.7" y="49.3">F</text>
<text x="284" y="51.4">16</text>
<text x="82.6" y="54.9">4</text>
<text x="82.6" y="58.5">5</text>
<text x="87.1" y="56.3">D1</text>
<text x="87.1" y="59.9">M</text>
<text x="109.8" y="56.3">A2</text>
<text x="112.6" y="59.9">I</text>
<text x="116.4" y="58.5">14</text>
<text x="116.4" y="54.9">15</text>
<text x="250.2" y="54.9">4</text>
<text x="250.2" y="58.5">5</text>
<text x="254.7" y="56.3">D1</text>
<text x="254.7" y="59.9">M</text>
<text x="277.3" y="56.3">A2</text>
<text x="280.2" y="59.9">I</text>
<text x="284" y="58.5">14</text>
<text x="284" y="54.9">15</text>
<text x="82.6" y="62">6</text>
<text x="82.6" y="65.5">7</text>
<text x="87.1" y="63.4">L</text>
<text x="112.5" y="63.4">J</text>
<text x="116.4" y="65.5">12</text>
<text x="116.4" y="62">13</text>
<text x="250.2" y="62">6</text>
<text x="250.2" y="65.5">7</text>
<text x="254.7" y="63.4">L</text>
<text x="280.1" y="63.4">J</text>
<text x="284" y="65.5">12</text>
<text x="284" y="62">13</text>
<text x="82.6" y="69">8</text>
<text x="87.1" y="66.9">D2</text>
<text x="87.1" y="70.4">K</text>
<text x="109.8" y="66.9">A1</text>
<text x="111.8" y="70.4">B</text>
<text x="116.4" y="69">11</text>
<text x="250.2" y="69">8</text>
<text x="254.7" y="66.9">D2</text>
<text x="254.7" y="70.4">K</text>
<text x="277.3" y="66.9">A1</text>
<text x="279.3" y="70.4">B</text>
<text x="284" y="69">11</text>
<text x="82.6" y="72.6">9</text>
<text x="87.1" y="74">C</text>
<text x="109.5" y="74">G2</text>
<text x="116.4" y="72.6">10</text>
<text x="250.2" y="72.6">9</text>
<text x="254.7" y="74">C</text>
<text x="277" y="74">G2</text>
<text x="284" y="72.6">10</text>
<text x="82.6" y="88.4">1</text>
<text x="87.1" y="89.9">COM</text>
<text x="250.2" y="88.4">1</text>
<text x="254.7" y="89.9">COM</text>
<text x="82.6" y="92">2</text>
<text x="82.6" y="95.5">3</text>
<text x="87.1" y="93.4">G1</text>
<text x="112.1" y="93.4">F</text>
<text x="116.4" y="95.5">16</text>
<text x="116.4" y="92">17</text>
<text x="250.2" y="92">2</text>
<text x="250.2" y="95.5">3</text>
<text x="254.7" y="93.4">G1</text>
<text x="279.7" y="93.4">F</text>
<text x="284" y="95.5">16</text>
<text x="284" y="92">17</text>
<text x="82.6" y="99">4</text>
<text x="87.1" y="96.9">E</text>
<text x="87.1" y="100.4">D1</text>
<text x="109.8" y="100.4">A2</text>
<text x="111.6" y="96.9">H</text>
<text x="116.4" y="99">15</text>
<text x="250.2" y="99">4</text>
<text x="254.7" y="96.9">E</text>
<text x="254.7" y="100.4">D1</text>
<text x="277.3" y="100.4">A2</text>
<text x="279.1" y="96.9">H</text>
<text x="284" y="99">15</text>
<text x="82.6" y="102.6">5</text>
<text x="82.6" y="106.1">6</text>
<text x="87.1" y="104">M</text>
<text x="87.1" y="107.5">L</text>
<text x="112.5" y="107.5">J</text>
<text x="112.6" y="104">I</text>
<text x="116.4" y="106.1">13</text>
<text x="116.4" y="102.6">14</text>
<text x="250.2" y="102.6">5</text>
<text x="250.2" y="106.1">6</text>
<text x="254.7" y="104">M</text>
<text x="254.7" y="107.5">L</text>
<text x="280.1" y="107.5">J</text>
<text x="280.2" y="104">I</text>
<text x="284" y="106.1">13</text>
<text x="284" y="102.6">14</text>
<text x="82.6" y="109.6">7</text>
<text x="82.6" y="113.1">8</text>
<text x="87.1" y="111">D2</text>
<text x="109.8" y="111">A1</text>
<text x="116.4" y="113.1">11</text>
<text x="116.4" y="109.6">12</text>
<text x="250.2" y="109.6">7</text>
<text x="250.2" y="113.1">8</text>
<text x="254.7" y="111">D2</text>
<text x="277.3" y="111">A1</text>
<text x="284" y="113.1">11</text>
<text x="284" y="109.6">12</text>
<text x="82.6" y="116.7">9</text>
<text x="87.1" y="114.5">K</text>
<text x="87.1" y="118.1">C</text>
<text x="109.5" y="118.1">G2</text>
<text x="111.8" y="114.5">B</text>
<text x="116.4" y="116.7">10</text>
<text x="250.2" y="116.7">9</text>
<text x="254.7" y="114.5">K</text>
<text x="254.7" y="118.1">C</text>
<text x="277" y="118.1">G2</text>
<text x="279.3" y="114.5">B</text>
<text x="284" y="116.7">10</text>
<text x="82.6" y="143.1">1</text>
<text x="250.2" y="143.1">1</text>
<text x="82.6" y="146.6">2</text>
<text x="87.1" y="144.5">COM</text>
<text x="87.1" y="148.1">G1</text>
<text x="112.1" y="148.1">F</text>
<text x="116.4" y="146.6">17</text>
<text x="250.2" y="146.6">2</text>
<text x="254.7" y="144.5">COM</text>
<text x="254.7" y="148.1">G1</text>
<text x="279.7" y="148.1">F</text>
<text x="284" y="146.6">17</text>
<text x="82.6" y="150.2">3</text>
<text x="82.6" y="153.7">4</text>
<text x="87.1" y="151.6">E</text>
<text x="87.1" y="155.1">D1</text>
<text x="109.8" y="155.1">A2</text>
<text x="111.6" y="151.6">H</text>
<text x="116.4" y="153.7">15</text>
<text x="116.4" y="150.2">16</text>
<text x="250.2" y="150.2">3</text>
<text x="250.2" y="153.7">4</text>
<text x="254.7" y="151.6">E</text>
<text x="254.7" y="155.1">D1</text>
<text x="277.3" y="155.1">A2</text>
<text x="279.1" y="151.6">H</text>
<text x="284" y="153.7">15</text>
<text x="284" y="150.2">16</text>
<text x="82.6" y="157.2">5</text>
<text x="82.6" y="160.8">6</text>
<text x="87.1" y="158.6">M</text>
<text x="112.6" y="158.6">I</text>
<text x="116.4" y="160.8">13</text>
<text x="116.4" y="157.2">14</text>
<text x="250.2" y="157.2">5</text>
<text x="250.2" y="160.8">6</text>
<text x="254.7" y="158.6">M</text>
<text x="280.2" y="158.6">I</text>
<text x="284" y="160.8">13</text>
<text x="284" y="157.2">14</text>
<text x="82.6" y="164.3">7</text>
<text x="82.6" y="167.8">8</text>
<text x="87.1" y="162.2">L</text>
<text x="87.1" y="165.7">D2</text>
<text x="109.8" y="165.7">A1</text>
<text x="112.5" y="162.2">J</text>
<text x="116.4" y="167.8">11</text>
<text x="116.4" y="164.3">12</text>
<text x="250.2" y="164.3">7</text>
<text x="250.2" y="167.8">8</text>
<text x="254.7" y="162.2">L</text>
<text x="254.7" y="165.7">D2</text>
<text x="277.3" y="165.7">A1</text>
<text x="280.1" y="162.2">J</text>
<text x="284" y="167.8">11</text>
<text x="284" y="164.3">12</text>
<text x="82.6" y="171.3">9</text>
<text x="87.1" y="169.2">K</text>
<text x="87.1" y="172.8">C</text>
<text x="109.5" y="172.8">G2</text>
<text x="111.8" y="169.2">B</text>
<text x="116.4" y="171.3">10</text>
<text x="250.2" y="171.3">9</text>
<text x="254.7" y="169.2">K</text>
<text x="254.7" y="172.8">C</text>
<text x="277" y="172.8">G2</text>
<text x="279.3" y="169.2">B</text>
<text x="284" y="171.3">10</text>
<text x="82.6" y="187.2">1</text>
<text x="82.6" y="190.7">2</text>
<text x="87.1" y="188.6">COM</text>
<text x="116.4" y="190.7">17</text>
<text x="250.2" y="187.2">1</text>
<text x="250.2" y="190.7">2</text>
<text x="254.7" y="188.6">COM</text>
<text x="284" y="190.7">17</text>
<text x="82.6" y="194.3">3</text>
<text x="82.6" y="197.8">4</text>
<text x="87.1" y="192.2">G1</text>
<text x="87.1" y="195.7">E</text>
<text x="111.6" y="195.7">H</text>
<text x="112.1" y="192.2">F</text>
<text x="116.4" y="197.8">15</text>
<text x="116.4" y="194.3">16</text>
<text x="250.2" y="194.3">3</text>
<text x="250.2" y="197.8">4</text>
<text x="254.7" y="192.2">G1</text>
<text x="254.7" y="195.7">E</text>
<text x="279.1" y="195.7">H</text>
<text x="279.7" y="192.2">F</text>
<text x="284" y="197.8">15</text>
<text x="284" y="194.3">16</text>
<text x="82.6" y="201.3">5</text>
<text x="87.1" y="199.2">D1</text>
<text x="87.1" y="202.7">M</text>
<text x="109.8" y="199.2">A2</text>
<text x="112.6" y="202.7">I</text>
<text x="116.4" y="201.3">14</text>
<text x="250.2" y="201.3">5</text>
<text x="254.7" y="199.2">D1</text>
<text x="254.7" y="202.7">M</text>
<text x="277.3" y="199.2">A2</text>
<text x="280.2" y="202.7">I</text>
<text x="284" y="201.3">14</text>
<text x="82.6" y="204.9">6</text>
<text x="82.6" y="208.4">7</text>
<text x="87.1" y="206.3">L</text>
<text x="87.1" y="209.8">D2</text>
<text x="109.8" y="209.8">A1</text>
<text x="112.5" y="206.3">J</text>
<text x="116.4" y="208.4">12</text>
<text x="116.4" y="204.9">13</text>
<text x="250.2" y="204.9">6</text>
<text x="250.2" y="208.4">7</text>
<text x="254.7" y="206.3">L</text>
<text x="254.7" y="209.8">D2</text>
<text x="277.3" y="209.8">A1</text>
<text x="280.1" y="206.3">J</text>
<text x="284" y="208.4">12</text>
<text x="284" y="204.9">13</text>
<text x="82.6" y="211.9">8</text>
<text x="82.6" y="215.4">9</text>
<text x="87.1" y="213.3">K</text>
<text x="111.8" y="213.3">B</text>
<text x="116.4" y="215.4">10</text>
<text x="116.4" y="211.9">11</text>
<text x="250.2" y="211.9">8</text>
<text x="250.2" y="215.4">9</text>
<text x="254.7" y="213.3">K</text>
<text x="279.3" y="213.3">B</text>
<text x="284" y="215.4">10</text>
<text x="284" y="211.9">11</text>
<text x="87.1" y="216.9">C</text>
<text x="109.5" y="216.9">G2</text>
<text x="254.7" y="216.9">C</text>
<text x="277" y="216.9">G2</text>
</g>
</svg>
